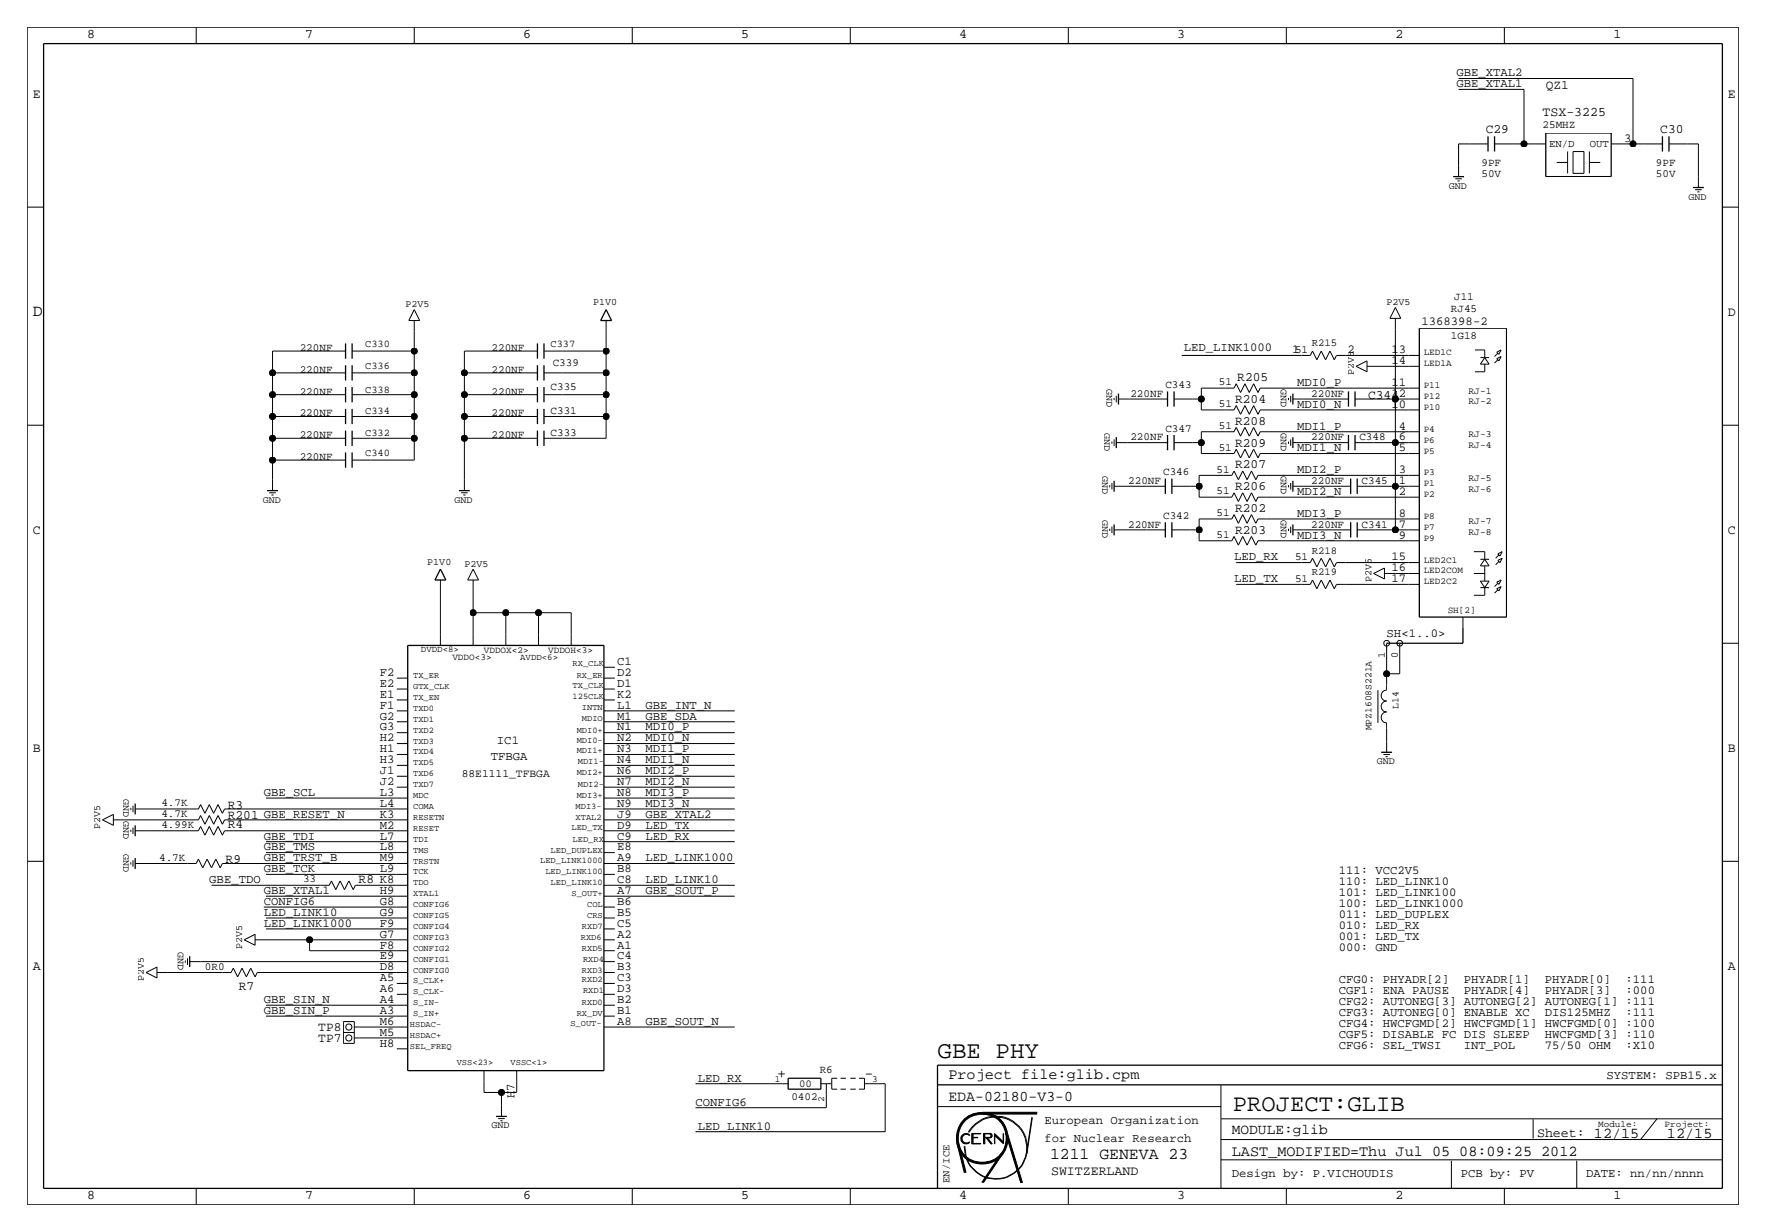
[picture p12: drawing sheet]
<svg xmlns="http://www.w3.org/2000/svg" width="411mm" height="287mm" viewBox="0 0 411 287" stroke-linecap="round" stroke-linejoin="round" font-family="sans-serif">
<g fill="none" stroke="#000" stroke-width=".23">
<path d="M6.3 6.3v274.4zM6.4 6.3h398.7zM45.7 6.3v3.9zM96.5 6.3v3.9zM147.3 6.3v3.9zM198.1 6.3v3.9zM248.9 6.3v3.9zM299.7 6.3v3.9zM339.9 18.3h40.6zM350.5 6.3v3.9zM380.5 18.3v15.2zM405.1 6.3v274.4z"/>
<path d="M339.9 33.5v5.1zM339.9 33.5h2.5zM339.9 20.8h15.2zM339.9 38.6v2.5zM342.4 33.5h4.3zM348.2 33.5h4.4zM352.6 33.5h2.5zM355.1 20.8v12.7zM355.1 33.5h2.5zM357.6 33.5h2.6zM362.7 37.8h2.6zM365.3 35.3v5.1z"/>
<path d="M366.5 35.3h2.6zM366.5 35.3v5.1zM369.1 35.3v5.1zM370.3 37.8h2.6zM370.3 35.3v5.1zM375.4 33.5h2.6zM378 33.5h2.5zM380.5 33.5h2.5zM383 33.5h4.4zM388.9 33.5h4.3zM393.2 33.5h2.5zM395.7 33.5v7.6z"/>
<path d="M6.3 48.3h3.9zM339.1 41.7h1.5zM339.6 42.2h.5zM366.5 40.4h2.6zM395 44.2h1.5zM395.5 44.7h.5zM395.7 41.1v2.6zM401.3 48.3h3.8zM95.2 74.7h2.6zM96.5 72.1l-1.3 2.6zM96.5 74.7v2.5zM96.5 72.1l1.3 2.6z"/>
<path d="M96.5 77.2v4.6zM141.2 74.7v2.5zM141.2 77.2v4.6zM323.8 74.2h2.6zM325.1 71.6l-1.3 2.6zM325.1 74.2v2.5zM325.1 71.6l1.3 2.6zM325.1 76.7v16.3zM6.3 99.1h3.9zM63.5 97h12.7zM63.5 91.9h12.7zM63.5 86.9h12.7z"/>
<path d="M63.5 81.8h12.7zM63.5 97v5.1zM63.5 91.9v5.1zM63.5 86.9v5zM63.5 81.8v5.1zM76.2 97h4.3zM76.2 91.9h4.3zM76.2 86.9h4.3zM76.2 81.8h4.3zM82 97h4.4zM82 91.9h4.4zM82 86.9h4.4z"/>
<path d="M82 81.8h4.4zM86.4 81.8h10.1zM86.4 86.9h10.1zM86.4 97h10.1zM86.4 91.9h10.1zM96.5 81.8v5.1zM96.5 86.9v5zM96.5 91.9v5.1zM96.5 97v5.1zM108.2 97v5.1zM108.2 97h12.7zM108.2 91.9v5.1z"/>
<path d="M108.2 91.9h12.7zM108.2 86.9v5zM108.2 86.9h12.7zM108.2 81.8v5.1zM108.2 81.8h12.7zM120.9 97h4.3zM120.9 91.9h4.3zM120.9 86.9h4.3zM120.9 81.8h4.3zM126.7 97h4.4zM126.7 91.9h4.4zM126.7 86.9h4.4z"/>
<path d="M126.7 81.8h4.4zM131.1 81.8h10.1zM131.1 97h10.1zM131.1 86.9h10.1zM131.1 91.9h10.1zM141.2 81.8v5.1zM141.2 86.9v5zM141.2 91.9v5.1zM141.2 97v5.1zM259.6 92.7v.5zM260.1 92.2v1.5zM260.6 93h2.5z"/>
<path d="M263.1 93h4.6zM267.7 93h4.3zM273.6 93h4.3zM275.3 82.8h28zM277.9 93h2zM279.9 95.5h5.6zM279.9 93v2.5zM279.9 90.4v2.6zM279.9 90.4h5.6zM285.5 95.5h2zM285.5 90.4h2zM288 94.5l-.5 1z"/>
<path d="M288 94.5l1.1 2zM288 99.6l-.5 1zM288 99.6l1.1 2zM288 89.4l-.5 1zM288 89.4l1.1 2zM290.1 94.5l-1 2zM290.1 94.5l1 2zM290.1 99.6l-1 2zM290.1 99.6l1 2zM290.1 89.4l-1 2zM290.1 89.4l1 2zM292.1 94.5l1 2z"/>
<path d="M292.1 99.6l1 2zM292.1 89.4l1 2zM292.1 94.5l-1 2zM292.1 99.6l-1 2zM292.1 89.4l-1 2zM293.6 95.5l-.5 1zM293.6 90.4l-.5 1zM293.6 95.5h2.1zM293.6 90.4h2.1zM295.7 90.4h32.5zM295.7 95.5h32.5zM300.2 92.7v.5z"/>
<path d="M300.7 92.2v1.5zM301.2 93h2.6zM303.3 82.8h2zM303.8 93h6.1zM305.8 81.8l-.5 1zM305.8 81.8l1 2zM307.8 81.8l-1 2zM307.8 81.8l1.1 2zM309.9 81.8l1 2zM309.9 81.8l-1 2zM309.9 93h4.3zM311.4 82.8l-.5 1z"/>
<path d="M311.4 82.8h2zM313.4 82.8h14.8zM315.7 93h4.3zM316 85.3l2.5 1.3zM316 85.3l2.5-1.2zM318.5 85.3h2.6zM318.5 84.1v2.5zM320 93h5.1zM321.1 85.3h7.1zM325.1 93v10.1zM325.1 93h3.1zM328.2 95.5h2.5z"/>
<path d="M328.2 93h2.5zM328.2 90.4h2.5zM328.2 82.8h2.5zM328.2 85.3h2.5zM343.7 86.6h2.2zM343.7 81.5h2.2zM344.9 84.8h2.1zM344.9 83.3h2.1zM345.9 83.3l1.1 1.5zM345.9 83.3l-1 1.5zM345.9 81.5v1.8zM345.9 84.8v1.8z"/>
<path d="M348.2 83.1l.8-.8zM348.2 84.6l.8-.8zM348.7 83.6l.5 .5zM348.7 82l.5 .6zM348.7 83.6l1.1-.5zM348.7 82l1.1-.5zM349.8 83.1l-.6 1zM349.8 81.5l-.6 1.1zM401.3 99.1h3.8zM62.7 114.8h1.6zM63.2 115.3h.6zM63.5 111.8v2.5z"/>
<path d="M63.5 102.1h12.7zM63.5 102.1v5.1zM63.5 107.2h12.7zM63.5 107.2v4.6zM76.2 107.2h4.3zM76.2 102.1h4.3zM82 107.2h4.4zM82 102.1h4.4zM86.4 102.1h10.1zM86.4 107.2h10.1zM96.5 102.1v5.1zM107.4 114.8h1.6z"/>
<path d="M107.9 115.3h.6zM108.2 111.8v2.5zM108.2 102.1v9.7zM108.2 102.1h12.7zM120.9 102.1h4.3zM126.7 102.1h4.4zM131.1 102.1h10.1zM258.6 113v.5zM259.1 112.5v1.5zM259.1 102.9v.5zM259.6 113.3h2.5zM259.6 102.4v1.5z"/>
<path d="M260.1 103.1h2.5zM262.1 113.3h5.1zM262.6 103.1h5.1zM267.2 113.3h4.3zM267.7 103.1h4.3zM273.1 113.3h4.3zM273.6 103.1h4.3zM277.4 113.3h2zM277.9 103.1h2zM279.4 115.8h5.6zM279.4 113.3v2.5zM279.4 110.7v2.6z"/>
<path d="M279.4 110.7h5.6zM279.9 100.6v2.5zM279.9 103.1v2.6zM279.9 105.7h5.6zM279.9 100.6h5.6zM285 115.8h2zM285 110.7h2zM285.5 105.7h2zM285.5 100.6h2zM287.5 114.8l-.5 1zM287.5 114.8l1 2zM287.5 119.9l-.5 1z"/>
<path d="M287.5 119.9l1 2zM287.5 109.7l-.5 1zM287.5 109.7l1 2.1zM288 104.6l-.5 1.1zM288 104.6l1.1 2.1zM289.6 114.8l-1.1 2zM289.6 114.8l1 2zM289.6 119.9l-1.1 2zM289.6 119.9l1 2zM289.6 109.7l-1.1 2.1zM289.6 109.7l1 2.1zM290.1 104.6l-1 2.1z"/>
<path d="M290.1 104.6l1 2.1zM291.6 114.8l1 2zM291.6 119.9l1 2zM291.6 109.7l1 2.1zM291.6 114.8l-1 2zM291.6 119.9l-1 2zM291.6 109.7l-1 2.1zM292.1 104.6l1 2.1zM292.1 104.6l-1 2.1zM293.1 115.8l-.5 1zM293.1 110.7l-.5 1.1zM293.1 115.8h2z"/>
<path d="M293.1 110.7h2zM293.6 105.7l-.5 1zM293.6 100.6l-.5 1zM293.6 105.7h2.1zM293.6 100.6h2.1zM295.1 115.8h33.1zM295.1 110.7h33.1zM295.7 100.6h32.5zM295.7 105.7h32.5zM300.2 102.9v.5zM300.2 113v.5zM300.7 102.4v1.5z"/>
<path d="M300.7 112.5v1.5zM301.2 103.1h2.6zM301.2 113.3h2.6zM303.8 103.1h6.1zM303.8 113.3h6.6zM309.9 103.1h4.3zM310.4 113.3h4.3zM315.7 103.1h4.3zM316.2 113.3h4.3zM320 103.1h5.1zM320.5 113.3h4.6zM325.1 103.1v10.2z"/>
<path d="M325.1 113.3v10.1zM325.1 103.1h3.1zM325.1 113.3h3.1zM328.2 115.8h2.5zM328.2 113.3h2.5zM328.2 110.7h2.5zM328.2 105.7h2.5zM328.2 100.6h2.5zM328.2 103.1h2.5zM102.6 135.1v2.6zM102.6 137.7v10.1zM109 135.1h2.5z"/>
<path d="M110.2 132.6l-1.2 2.5zM110.2 135.1v2.6zM110.2 132.6l1.3 2.5zM110.2 137.7v5zM258.6 123.2v.5zM259.1 122.7v1.5zM259.6 123.4h2.5zM262.1 123.4h5.1zM267.2 123.4h4.3zM273.1 123.4h4.3zM277.4 123.4h2zM279.4 120.9v2.5z"/>
<path d="M279.4 123.4v2.6zM279.4 126h5.6zM279.4 120.9h5.6zM285 126h2zM285 120.9h2zM287.5 125l-.5 1zM287.5 125l1 2zM288 136.1h15.3zM288 131.1h15.3zM289.6 125l-1.1 2zM289.6 125l1 2zM291.6 125l1 2z"/>
<path d="M291.6 125l-1 2zM293.1 126l-.5 1zM293.1 120.9l-.5 1zM293.1 126h2zM293.1 120.9h2zM295.1 126h33.1zM295.1 120.9h33.1zM300.2 123.2v.5zM300.7 122.7v1.5zM301.2 123.4h2.6zM303.3 136.1h2zM303.3 131.1h2z"/>
<path d="M303.8 123.4h6.6zM305.8 135.1l-.5 1zM305.8 135.1l1 2.1zM305.8 130l-.5 1.1zM305.8 130l1 2.1zM307.8 135.1l-1 2.1zM307.8 135.1l1.1 2.1zM307.8 130l-1 2.1zM307.8 130l1.1 2.1zM309.9 135.1l1 2.1zM309.9 130l1 2.1zM309.9 135.1l-1 2.1z"/>
<path d="M309.9 130l-1 2.1zM310.4 123.4h4.3zM311.4 136.1l-.5 1.1zM311.4 131.1l-.5 1zM311.4 136.1h2zM311.4 131.1h2zM313.4 136.1h14.8zM313.4 131.1h14.8zM316.2 123.4h4.3zM320 133.6l2.6 1.3zM320 133.6l2.6-1.3zM320.5 123.4h4.6z"/>
<path d="M322.6 133.6h2.5zM322.6 132.3v2.6zM325.1 123.4h3.1zM325.1 133.6h3.1zM328.2 136.1h2.5zM328.2 133.6h2.5zM328.2 131.1h2.5zM328.2 126h2.5zM328.2 123.4h2.5zM328.2 120.9h2.5zM343.4 128.5h2.5zM343.4 138.7h2.5z"/>
<path d="M343.4 133.6h2.5zM344.9 135.4h2.1zM344.9 130.3h2.1zM344.9 136.9h2.1zM344.9 131.8h2.1zM344.9 135.4l1 1.5zM345.9 130.3l1.1 1.5zM345.9 130.3l-1 1.5zM345.9 128.5v1.8zM345.9 136.9v1.8zM345.9 131.8v3.6zM347 135.4l-1.1 1.5z"/>
<path d="M348.2 136.7l.8-.8zM348.2 138.2l.8-.8zM348.5 130l.7-.7zM348.5 131.6l.7-.8zM348.7 137.2l.5 .5zM348.7 135.6l.5 .5zM348.7 135.6l1.1-.5zM348.7 137.2l1.1-.5zM349 129l1-.5zM349 130.6l1-.6zM349 130.6l.5 .5zM349 129l.5 .5z"/>
<path d="M349.8 135.1l-.6 1zM349.8 136.7l-.6 1zM350 128.5l-.5 1zM350 130l-.5 1.1zM92.5 158h2.5zM102.6 147.8v2.6zM110.2 147.8v2.6zM110.2 142.7h7.7zM110.2 142.7v5.1zM117.9 142.7h7.6zM117.9 142.7v5.1zM117.9 147.8v2.6z"/>
<path d="M125.5 147.8v2.6zM125.5 142.7v5.1zM125.5 142.7h7.6zM133.1 147.8v2.6zM133.1 142.7v5.1zM140.7 155.4h2.6zM140.7 158h2.6zM323.1 157h3zM323.1 159.5v1.3zM323.1 149.9v2.5zM323.1 152.4v4.6zM323.1 157v2.5z"/>
<path d="M326.1 149.9v2.5zM326.1 152.4v4.6zM340.9 143.8v2.5zM401.3 149.9h3.8zM92.5 178.3h2.5zM92.5 173.2h2.5zM92.5 175.8h2.5zM92.5 170.7h2.5zM92.5 168.1h2.5zM92.5 165.6h2.5zM92.5 160.5h2.5zM92.5 163.1h2.5z"/>
<path d="M140.7 178.3h2.6zM140.7 175.8h2.6zM140.7 173.2h2.6zM140.7 170.7h2.6zM140.7 168.1h2.6zM140.7 165.6h2.6zM140.7 160.5h2.6zM140.7 163.1h2.6zM143.3 165.6h27.9zM143.3 170.7h27.9zM143.3 168.1h27.9zM143.3 178.3h27.9z"/>
<path d="M143.3 175.8h27.9zM143.3 173.2h27.9zM321.1 160.8v7.6zM322.3 175.8h1.5zM322.8 176.3h.5zM323.1 172.7v2.6zM323.1 168.4v1.3zM323.1 160.8a1.27 1.27 0 0 0-1.3 1.3 1.27 1.27 0 0 0 1.3 1.2 1.27 1.27 0 0 0-1.3 1.3 1.27 1.27 0 0 0 1.3 1.3 1.27 1.27 0 0 0-1.3 1.2 1.27 1.27 0 0 0 1.3 1.3M323.1 169.7v3zM23.9 191l2.5 1.3zM23.9 191l2.5-1.3zM26.4 191h2.6z"/>
<path d="M26.4 189.7v2.6zM29 191h15.2zM30.5 193.3v.5zM30.5 188.2v.5zM31 192.8v1.5zM31 187.7v1.5zM31.5 193.5h2.5zM31.5 188.5h2.5zM34 193.5h10.2zM34 188.5h10.2zM44.2 193.5h2zM44.2 191h2z"/>
<path d="M44.2 188.5h2zM46.7 192.5l-.5 1zM46.7 192.5l1.1 2.1zM46.7 190l-.5 1zM46.7 190l1.1 2zM46.7 187.5l-.5 1zM46.7 187.5l1.1 2zM48.8 192.5l-1 2.1zM48.8 192.5l1 2.1zM48.8 190l-1 2zM48.8 190l1 2zM48.8 187.5l-1 2z"/>
<path d="M48.8 187.5l1 2zM50.8 192.5l1 2.1zM50.8 190l1 2zM50.8 187.5l1 2zM50.8 192.5l-1 2.1zM50.8 190l-1 2zM50.8 187.5l-1 2zM52.3 193.5l-.5 1.1zM52.3 191l-.5 1zM52.3 188.5l-.5 1zM52.3 193.5h2.1zM52.3 191h2.1z"/>
<path d="M52.3 188.5h2.1zM54.4 188.5h38.1zM54.4 193.5h38.1zM54.4 191h38.1zM62 185.9h30.5zM62 196.1h30.5zM62 198.6h30.5zM92.5 198.6h2.5zM92.5 196.1h2.5zM92.5 193.5h2.5zM92.5 188.5h2.5zM92.5 191h2.5z"/>
<path d="M92.5 185.9h2.5zM92.5 183.4h2.5zM92.5 180.8h2.5zM140.7 198.6h2.6zM140.7 196.1h2.6zM140.7 193.5h2.6zM140.7 185.9h2.6zM140.7 191h2.6zM140.7 188.5h2.6zM140.7 183.4h2.6zM140.7 180.8h2.6zM143.3 196.1h27.9z"/>
<path d="M143.3 193.5h27.9zM143.3 191h27.9zM143.3 185.9h27.9zM143.3 183.4h27.9zM143.3 180.8h27.9zM143.3 188.5h27.9zM6.3 200.7h3.9zM30.5 200.9v.5zM31 200.4v1.5zM31.5 201.2h2.5zM34 201.2h9.7zM43.7 201.2h2z"/>
<path d="M46.2 200.2l-.5 1zM46.2 200.2l1 2zM48.3 200.2l-1.1 2zM48.3 200.2l1 2zM49.3 206.2h25.4zM50.3 200.2l1 2zM50.3 200.2l-1 2zM51.8 201.2l-.5 1zM51.8 201.2h2zM53.8 201.2h38.7zM56.9 218.9l2.5 1.3zM56.9 218.9l2.5-1.2z"/>
<path d="M59.4 218.9h2.6zM59.4 217.7v2.5zM61.5 211.3h31zM62 216.4h30.5zM62 213.9h30.5zM62 208.8h30.5zM62 203.7h30.5zM62 218.9h10.1zM72.1 218.9h20.4zM72.1 218.9v2.6zM74.7 206.2h2zM77.2 205.2l-.5 1z"/>
<path d="M77.2 205.2l1 2.1zM79.2 205.2l-1 2.1zM79.2 205.2l1.1 2.1zM81.3 205.2l1 2.1zM81.3 205.2l-1 2.1zM82.8 206.2l-.5 1.1zM82.8 206.2h2zM84.8 206.2h7.7zM92.5 218.9h2.5zM92.5 213.9h2.5zM92.5 216.4h2.5zM92.5 211.3h2.5z"/>
<path d="M92.5 206.2h2.5zM92.5 208.8h2.5zM92.5 203.7h2.5zM92.5 201.2h2.5zM140.7 218.9h2.6zM140.7 213.9h2.6zM140.7 216.4h2.6zM140.7 208.8h2.6zM140.7 211.3h2.6zM140.7 206.2h2.6zM140.7 201.2h2.6zM140.7 203.7h2.6z"/>
<path d="M143.3 206.2h27.9zM143.3 208.8h27.9zM143.3 201.2h27.9zM401.3 200.7h3.8zM34 226.6l2.6 1.2zM34 226.6l2.6-1.3zM36.6 226.6h2.5zM36.6 225.3v2.5zM39.1 226.6h12.7zM43.2 223.8v.5zM43.7 223.3v1.5zM44.2 224h2.5z"/>
<path d="M46.7 224h45.8zM51.8 226.6h2zM54.4 225.6l-.6 1zM54.4 225.6l1 2zM56.4 225.6l-1 2zM56.4 225.6l1 2zM58.4 225.6l1 2zM58.4 225.6l-1 2zM59.9 226.6l-.5 1zM59.9 226.6h2.1zM62 236.7h30.5zM62 226.6h30.5z"/>
<path d="M62 234.2h30.5zM72.1 221.5h20.4zM80 238h2.5zM80 238v2.5zM82.5 238v2.5zM82.5 239.3h1.3zM83.8 239.3h8.7zM92.5 239.3h2.5zM92.5 234.2h2.5zM92.5 231.6h2.5zM92.5 236.7h2.5zM92.5 229.1h2.5z"/>
<path d="M92.5 226.6h2.5zM92.5 221.5h2.5zM92.5 224h2.5zM140.7 239.3h2.6zM140.7 231.6h2.6zM140.7 234.2h2.6zM140.7 236.7h2.6zM140.7 226.6h2.6zM140.7 229.1h2.6zM140.7 221.5h2.6zM140.7 224h2.6zM143.3 239.3h27.9z"/>
<path d="M80 240.5h2.5zM80 243.1h2.5zM80 240.5v2.6zM82.5 240.5v2.6zM82.5 241.8h1.3zM83.8 241.8h8.7zM92.5 241.8h2.5zM92.5 244.3h2.5zM112.8 249.4v2.6zM112.8 252v2.5zM112.8 254.5h4zM116.8 254.5h3.6z"/>
<path d="M116.8 257.6v2.5zM116.8 254.5v3.1zM120.4 249.4v2.6zM120.4 252v2.5zM162.1 252.5h20.3zM162.1 258.1h30.4zM182.4 252.5h1.2zM191.3 252.5h2.5zM192.5 252.5v2.5zM192.5 255v3.1zM193.8 253.7h1.3zM193.8 251.2h1.3z"/>
<path d="M193.8 251.2v2.5zM195.8 251.2h1.3zM195.8 253.7h1.3zM198.1 251.2h1.3zM198.1 253.7h1.3zM200.2 251.2h1.2zM200.2 253.7h1.2zM201.4 252.5h1.3zM201.4 251.2v2.5zM202.7 252.5h3.5zM206.2 252.5v11.2zM218.4 257.8h66.1z"/>
<path d="M228.9 259.5h12.8zM228.9 259.3h12.8zM228.9 259.4h12.8zM228.9 259.1h12.8zM228.9 259.2h12.8zM284.5 252.8v24.1zM45.7 276.9v3.8zM96.5 276.9v3.8zM116.1 260.6h1.5zM116.6 261.1h.5zM147.3 276.9v3.8zM162.1 263.7h44.1z"/>
<path d="M198.1 276.9v3.8zM222.9 266.1l1.8 7.1zM223 266.1l1.8 7.1zM223.1 266.1l1.8 7.1zM223.2 266.1l1.8 7.1zM223.3 266.1l1.8 7.1zM225.6 263.8a7.4 7.4 0 0 1 12.1-1.1 7.4 7.4 0 0 1-3.4 11.7 7.4 7.4 0 0 1-9.6-7.4M225.8 263.8a7.2 7.2 0 0 1 11.8-.9 7.2 7.2 0 0 1-3.4 11.4 7.2 7.2 0 0 1-9.4-7.3M225.8 264.5h.2zM225.8 266.1h.2zM225.8 264.5a1.01 1.01 0 0 0-1.4 .1 1.01 1.01 0 0 0 0 1.4 1.01 1.01 0 0 0 1.4 .1M225.9 264.5a1.11 1.11 0 0 0-1.6 0 1.11 1.11 0 0 0 0 1.6 1.11 1.11 0 0 0 1.6 0"/>
<path d="M226 264.5a1.2 1.2 0 0 0-1.8-.1 1.2 1.2 0 0 0 0 1.8 1.2 1.2 0 0 0 1.8-.1M226.4 264.1v2.4zM226.4 266.5h2.1zM226.4 264.1h2.1zM226.5 264.1v2.4zM226.6 264.1v2.4zM226.7 265.1v1.3zM226.7 265.1h1.1zM226.7 264.2h1.8zM226.7 264.2v.8zM226.7 266.4h1.8zM226.7 265h1.1z"/>
<path d="M227.8 265.1h.1M228.5 266.5h.1M228.5 264.2h.1M229.2 264.1v2.4zM229.2 266.5h.3zM229.2 264.1h1.4zM229.3 264.1v2.4zM229.4 264.1v2.4zM229.5 265.1v1.4zM229.5 264.2v.8zM229.5 265h1.1zM229.5 265.1h.3z"/>
<path d="M229.5 264.2h1.1zM229.8 265.1l1.1 1.4zM229.9 265.1l1.1 1.4zM230 265.1l1.1 1.4zM230.1 265.1l1.1 1.4zM230.1 265.1h.5zM230.5 264.1a.49 .49 0 0 1 .6 .5 .49 .49 0 0 1-.6 .5M230.5 264.1a.5 .5 0 0 1 .7 .5 .5 .5 0 0 1-.7 .5 .48 .48 0 0 0 .5-.5 .48 .48 0 0 0-.5-.5zM230.6 264.2a.38 .38 0 0 1 .3 .4 .38 .38 0 0 1-.3 .4M230.9 266.5h.3zM231.7 264.1v2.4zM231.7 264.1l2 1.9z"/>
<path d="M231.8 266.5h.1M231.8 264.6l2 1.9zM231.8 264.5l1.9 1.8zM231.8 264.4l1.9 1.8zM231.8 264.3l1.9 1.8zM231.8 264.6v1.9zM233.3 268.6l-4.5 6.9zM233.4 268.6l-4.5 6.9zM233.5 268.6l-4.5 6.9zM233.6 268.6l-4.5 6.9zM233.7 264.1v1.9zM233.7 264.1h.1"/>
<path d="M233.7 268.6l-4.5 6.9zM233.8 264.1v2.4zM234.3 263.9l3.5 11.7zM234.4 263.9l3.5 11.7zM234.5 263.9l3.5 11.7zM234.6 263.9l3.6 11.7zM234.7 263.9l3.6 11.7zM240.4 260.2l-1.2 8.5zM240.5 260.3l-1.2 8.5zM248.9 276.9v3.8zM284.5 265.5h116.8zM284.5 270.2h116.8z"/>
<path d="M284.6 260.7h116.7zM299.7 276.9v3.8zM338.2 270.4v6.5zM350.5 276.9v3.8zM357.2 260.8v4.4zM367.4 270.4v6.5zM386.1 260.7l-3.8 4.8zM6.4 280.7h398.7z"/>
<circle cx="323.1" cy="149.9" r=".67"/>
<circle cx="326.1" cy="149.9" r=".67"/>
<circle cx="81.3" cy="239.3" r=".72"/>
<circle cx="81.3" cy="241.8" r=".72"/>
<circle cx="228.8" cy="265.2" r="6"/>
<circle cx="228.8" cy="265.2" r="5.9"/>
<circle cx="228.8" cy="265.2" r="5.8"/>
<circle cx="228.8" cy="265.2" r="5.7"/>
<circle cx="228.8" cy="265.2" r="5.6"/>
</g>
<g fill="none" stroke="#000" stroke-width=".3">
<path d="M10.2 10.2h391.1zM10.2 10.2v266.7zM401.3 10.2v266.7zM346.7 31.8v3.5zM348.2 31.8v3.5zM360.2 31v10.1zM360.2 31h15.2zM375.4 31v10.1zM387.4 31.8v3.5zM388.9 31.8v3.5zM338.6 41.1h2.5zM360.2 41.1h15.2z"/>
<path d="M394.5 43.7h2.5zM140 74.7h2.5zM141.2 72.1l-1.2 2.6zM141.2 72.1l1.3 2.6zM330.7 76.5h20.3zM330.7 76.5v67.3zM351 76.5v67.3zM80.5 95.3v3.5zM80.5 90.2v3.5zM80.5 85.1v3.5zM80.5 80v3.6zM82 95.3v3.5z"/>
<path d="M82 90.2v3.5zM82 85.1v3.5zM82 80v3.6zM125.2 95.3v3.5zM125.2 90.2v3.5zM125.2 85.1v3.5zM125.2 80v3.6zM126.7 95.3v3.5zM126.7 90.2v3.5zM126.7 85.1v3.5zM126.7 80v3.6zM260.6 91.7v2.5z"/>
<path d="M272 91.2v3.5zM273.6 91.2v3.5zM301.2 91.7v2.5zM314.2 91.2v3.5zM315.7 91.2v3.5zM62.2 114.3h2.6zM80.5 105.4v3.6zM80.5 100.3v3.6zM82 105.4v3.6zM82 100.3v3.6zM106.9 114.3h2.6zM125.2 100.3v3.6z"/>
<path d="M126.7 100.3v3.6zM259.6 112v2.6zM260.1 101.9v2.5zM271.5 111.5v3.6zM272 101.3v3.6zM273.1 111.5v3.6zM273.6 101.3v3.6zM301.2 101.9v2.5zM301.2 112v2.6zM314.2 101.3v3.6zM314.7 111.5v3.6zM315.7 101.3v3.6z"/>
<path d="M316.2 111.5v3.6zM101.3 135.1h2.6zM102.6 132.6l-1.3 2.5zM102.6 132.6l1.3 2.5zM259.6 122.2v2.5zM271.5 121.7v3.5zM273.1 121.7v3.5zM301.2 122.2v2.5zM314.7 121.7v3.5zM316.2 121.7v3.5zM95 150.4h45.7zM95 150.4v99z"/>
<path d="M140.7 150.4v99zM323.1 149.9h3zM326.1 149.9h14.8zM330.7 143.8h20.3zM340.9 146.3v3.6zM321.8 175.3h2.6zM31.5 199.9v2.5zM31.5 192.3v2.5zM31.5 187.2v2.5zM44.2 222.8v2.5zM95 249.4h45.7zM183.6 253.7h7.7z"/>
<path d="M183.6 251.2h7.7zM183.6 251.2v2.5zM191.3 251.2v2.5zM218.4 252.7h182.9zM218.4 248.2h182.9zM218.4 248.2v28.7zM10.2 276.9h391.1zM115.6 260.1h2.5z"/>
</g>
<g fill="#000" stroke="#000" stroke-width=".23">
<circle cx="355.1" cy="33.5" r=".72"/>
<circle cx="380.5" cy="33.5" r=".72"/>
<circle cx="63.5" cy="92" r=".72"/>
<circle cx="63.5" cy="97" r=".72"/>
<circle cx="63.5" cy="86.9" r=".72"/>
<circle cx="96.5" cy="92" r=".72"/>
<circle cx="96.5" cy="97" r=".72"/>
<circle cx="96.5" cy="86.9" r=".72"/>
<circle cx="96.5" cy="81.8" r=".72"/>
<circle cx="108.2" cy="92" r=".72"/>
<circle cx="108.2" cy="86.9" r=".72"/>
<circle cx="108.2" cy="97" r=".72"/>
<circle cx="141.2" cy="86.9" r=".72"/>
<circle cx="141.2" cy="97" r=".72"/>
<circle cx="141.2" cy="81.8" r=".72"/>
<circle cx="141.2" cy="92" r=".72"/>
<circle cx="279.9" cy="93" r=".72"/>
<circle cx="325.1" cy="93" r=".72"/>
<circle cx="63.5" cy="107.2" r=".72"/>
<circle cx="63.5" cy="102.1" r=".72"/>
<circle cx="96.5" cy="102.1" r=".72"/>
<circle cx="108.2" cy="102.1" r=".72"/>
<circle cx="279.4" cy="113.3" r=".72"/>
<circle cx="279.9" cy="103.1" r=".72"/>
<circle cx="325.1" cy="113.3" r=".72"/>
<circle cx="325.1" cy="103.1" r=".72"/>
<circle cx="279.4" cy="123.4" r=".72"/>
<circle cx="325.1" cy="123.4" r=".72"/>
<circle cx="110.2" cy="142.8" r=".72"/>
<circle cx="117.9" cy="142.8" r=".72"/>
<circle cx="125.5" cy="142.8" r=".72"/>
<circle cx="323.1" cy="157" r=".72"/>
<circle cx="72.1" cy="219" r=".72"/>
<circle cx="116.8" cy="254.5" r=".72"/>
</g>
<g font-size="5.6">
<text x="218.4" y="246.4">GBE PHY</text>
<text x="287.3" y="258.8">PROJECT:GLIB</text>
</g>
<g font-size="3.8">
<text x="7.6" y="73.7">D</text>
<text x="244.7" y="270">1211 GENEVA 23</text>
</g>
<g font-size="3.5">
<text x="181.1" y="251.2">+</text>
<text x="201.4" y="251.2">-</text>
<text x="221" y="251.5">Project file:glib.cpm</text>
<text x="221" y="256.5">EDA-02180-V3-0</text>
<text x="287" y="269.2">LAST_MODIFIED=Thu Jul 05 08:09:25 2012</text>
<text x="371.4" y="265.2">12/15</text>
<text x="388.4" y="265.2">12/15</text>
</g>
<text font-size="3.4" x="287" y="264.2">MODULE:glib</text>
<g font-size="3.1">
<text x="20.3" y="8.9">8</text>
<text x="71.1" y="8.9">7</text>
<text x="121.9" y="8.9">6</text>
<text x="172.7" y="8.9">5</text>
<text x="223.5" y="8.9">4</text>
<text x="274.3" y="8.9">3</text>
<text x="325.1" y="8.9">2</text>
<text x="375.9" y="8.9">1</text>
<text x="7.6" y="22.9">E</text>
<text x="402.6" y="22.9">E</text>
<text x="359.4" y="26.9">TSX-3225</text>
<text x="402.6" y="73.7">D</text>
<text x="7.6" y="124.5">C</text>
<text x="402.6" y="124.5">C</text>
<text x="7.6" y="175.3">B</text>
<text x="402.6" y="175.3">B</text>
<text x="7.6" y="226.1">A</text>
<text x="402.6" y="226.1">A</text>
<text x="358.1" y="264.9">Sheet:</text>
<text x="244.9" y="273.8">SWITZERLAND</text>
<text x="20.3" y="279.4">8</text>
<text x="71.1" y="279.4">7</text>
<text x="121.9" y="279.4">6</text>
<text x="172.7" y="279.4">5</text>
<text x="223.5" y="279.4">4</text>
<text x="274.3" y="279.4">3</text>
<text x="325.1" y="279.4">2</text>
<text x="375.9" y="279.4">1</text>
</g>
<g font-size="3">
<text x="360.2" y="20.8">QZ1</text>
<text x="346.2" y="31">C29</text>
<text x="386.8" y="31">C30</text>
<text x="288.3" y="88.8">R205</text>
<text x="287.8" y="93.9">R204</text>
<text x="318.8" y="93">C344</text>
<text x="287.8" y="99">R208</text>
<text x="287.8" y="104">R209</text>
<text x="287.8" y="109.1">R207</text>
<text x="287.8" y="114.2">R206</text>
<text x="287.8" y="119.3">R202</text>
<text x="287.8" y="124.4">R203</text>
<text x="53.1" y="190.9">R201 GBE_RESET_N</text>
<text x="53.1" y="188.4">R3</text>
<text x="53.1" y="192.9">R4</text>
<text x="52.6" y="201.1">R9</text>
<text x="83.6" y="205.6">R8 K8</text>
<text x="55.6" y="230.5">R7</text>
<text x="74.2" y="242.8">TP7</text>
<text x="74.2" y="240.3">TP8</text>
</g>
<g font-size="2.9">
<text x="339.3" y="17.8">GBE_XTAL2</text>
<text x="339.3" y="20.3">GBE_XTAL1</text>
<text x="378.5" y="33">3</text>
<text x="331.2" y="75.7">1368398-2</text>
<text x="275.8" y="81.8">LED_LINK1000</text>
<text x="301.1" y="82.3">151</text>
<text x="313.9" y="82.3">2</text>
<text x="324.2" y="82.3">13</text>
<text x="302.3" y="89.9">MDI0_P</text>
<text x="324.2" y="89.9">11</text>
<text x="324.2" y="84.8">14</text>
<text x="302.3" y="95">MDI0_N</text>
<text x="324.2" y="92.5">12</text>
<text x="324.2" y="95">10</text>
<text x="302.3" y="100.1">MDI1_P</text>
<text x="325.9" y="100.1">4</text>
<text x="302.3" y="105.2">MDI1_N</text>
<text x="325.9" y="102.6">6</text>
<text x="325.9" y="105.2">5</text>
<text x="302.3" y="110.2">MDI2_P</text>
<text x="325.9" y="110.2">3</text>
<text x="325.9" y="112.8">1</text>
<text x="302.3" y="115.3">MDI2_N</text>
<text x="325.9" y="115.3">2</text>
<text x="302.3" y="125.5">MDI3_N</text>
<text x="302.3" y="120.4">MDI3_P</text>
<text x="325.9" y="125.5">9</text>
<text x="325.9" y="120.4">8</text>
<text x="325.9" y="122.9">7</text>
<text x="287.5" y="130.6">LED_RX</text>
<text x="324.2" y="130.6">15</text>
<text x="287.5" y="135.6">LED_TX</text>
<text x="324.2" y="133.1">16</text>
<text x="324.2" y="135.6">17</text>
<text x="323.1" y="148.3">SH&lt;1..0&gt;</text>
<text x="143.8" y="154.9">C1</text>
<text x="88.5" y="157.5">F2</text>
<text x="88.5" y="160">E2</text>
<text x="143.8" y="160">D1</text>
<text x="143.8" y="157.5">D2</text>
<text x="88.5" y="167.6">G2</text>
<text x="88.5" y="165.1">F1</text>
<text x="88.5" y="162.6">E1</text>
<text x="143.8" y="167.6">M1</text>
<text x="143.8" y="165.1">L1</text>
<text x="143.8" y="162.6">K2</text>
<text x="150.4" y="165.1">GBE_INT_N</text>
<text x="150.4" y="167.6">GBE_SDA</text>
<text x="88.5" y="172.7">H2</text>
<text x="88.5" y="170.2">G3</text>
<text x="115.8" y="173.2">IC1</text>
<text x="143.8" y="172.7">N2</text>
<text x="143.8" y="170.2">N1</text>
<text x="150.4" y="170.2">MDI0_P</text>
<text x="150.4" y="172.7">MDI0_N</text>
<text x="88.5" y="177.8">H3</text>
<text x="88.5" y="175.3">H1</text>
<text x="114.3" y="177">TFBGA</text>
<text x="143.8" y="177.8">N4</text>
<text x="143.8" y="175.3">N3</text>
<text x="150.4" y="175.3">MDI1_P</text>
<text x="150.4" y="177.8">MDI1_N</text>
<text x="61.5" y="185.4">GBE_SCL</text>
<text x="88.5" y="182.9">J2</text>
<text x="88.5" y="180.3">J1</text>
<text x="88.5" y="185.4">L3</text>
<text x="143.8" y="185.4">N8</text>
<text x="143.8" y="182.9">N7</text>
<text x="143.8" y="180.3">N6</text>
<text x="150.4" y="182.9">MDI2_N</text>
<text x="150.4" y="180.3">MDI2_P</text>
<text x="150.4" y="185.4">MDI3_P</text>
<text x="88.5" y="190.5">K3</text>
<text x="88.5" y="188">L4</text>
<text x="143.8" y="190.5">J9</text>
<text x="143.8" y="188">N9</text>
<text x="150.4" y="190.5">GBE_XTAL2</text>
<text x="150.4" y="188">MDI3_N</text>
<text x="61.5" y="195.6">GBE_TDI</text>
<text x="88.5" y="195.6">L7</text>
<text x="88.5" y="193">M2</text>
<text x="143.8" y="193">D9</text>
<text x="143.8" y="195.6">C9</text>
<text x="150.4" y="193">LED_TX</text>
<text x="150.4" y="195.6">LED_RX</text>
<text x="61.5" y="203.2">GBE_TCK</text>
<text x="61.5" y="200.7">GBE_TRST_B</text>
<text x="61.5" y="198.1">GBE_TMS</text>
<text x="88.5" y="200.7">M9</text>
<text x="88.5" y="198.1">L8</text>
<text x="88.5" y="203.2">L9</text>
<text x="143.8" y="200.7">A9</text>
<text x="143.8" y="203.2">B8</text>
<text x="143.8" y="198.1">E8</text>
<text x="150.4" y="200.7">LED_LINK1000</text>
<text x="311.9" y="203.7">111: VCC2V5</text>
<text x="48.8" y="205.7">GBE_TDO</text>
<text x="61.5" y="208.3">GBE_XTAL1</text>
<text x="88.5" y="208.3">H9</text>
<text x="143.8" y="208.3">A7</text>
<text x="143.8" y="205.7">C8</text>
<text x="150.4" y="205.7">LED_LINK10</text>
<text x="150.4" y="208.3">GBE_SOUT_P</text>
<text x="311.9" y="208.8">101: LED_LINK100</text>
<text x="311.9" y="206.2">110: LED_LINK10</text>
<text x="61.5" y="213.4">LED_LINK10</text>
<text x="61.5" y="215.9">LED_LINK1000</text>
<text x="61.5" y="210.8">CONFIG6</text>
<text x="88.5" y="210.8">G8</text>
<text x="88.5" y="213.4">G9</text>
<text x="88.5" y="215.9">F9</text>
<text x="143.8" y="215.9">C5</text>
<text x="143.8" y="213.4">B5</text>
<text x="143.8" y="210.8">B6</text>
<text x="311.9" y="213.9">011: LED_DUPLEX</text>
<text x="311.9" y="211.3">100: LED_LINK1000</text>
<text x="88.5" y="218.4">G7</text>
<text x="88.5" y="221">F8</text>
<text x="143.8" y="218.4">A2</text>
<text x="143.8" y="221">A1</text>
<text x="311.9" y="221.5">000: GND</text>
<text x="311.9" y="216.4">010: LED_RX</text>
<text x="311.9" y="218.9">001: LED_TX</text>
<text x="88.5" y="223.5">E9</text>
<text x="88.5" y="226.1">D8</text>
<text x="143.8" y="223.5">C4</text>
<text x="143.8" y="226.1">B3</text>
<text x="61.5" y="233.7">GBE_SIN_N</text>
<text x="88.5" y="233.7">A4</text>
<text x="88.5" y="231.1">A6</text>
<text x="88.5" y="228.6">A5</text>
<text x="143.8" y="228.6">C3</text>
<text x="143.8" y="231.1">D3</text>
<text x="143.8" y="233.7">B2</text>
<text x="311.9" y="229.1">CFG0: PHYADR[2]</text>
<text x="311.9" y="231.6">CGF1: ENA PAUSE</text>
<text x="341.1" y="229.1">PHYADR[1]</text>
<text x="341.1" y="231.6">PHYADR[4]</text>
<text x="359.9" y="229.1">PHYADR[0]</text>
<text x="359.9" y="231.6">PHYADR[3]</text>
<text x="378.8" y="229.1">:111</text>
<text x="378.8" y="231.6">:000</text>
<text x="61.5" y="236.2">GBE_SIN_P</text>
<text x="88.5" y="236.2">A3</text>
<text x="88.5" y="238.8">M6</text>
<text x="143.8" y="238.8">A8</text>
<text x="143.8" y="236.2">B1</text>
<text x="150.4" y="238.8">GBE_SOUT_N</text>
<text x="311.9" y="234.2">CFG2: AUTONEG[3] AUTONEG[2] AUTONEG[1] :111</text>
<text x="311.9" y="236.7">CFG3: AUTONEG[0] ENABLE XC</text>
<text x="311.9" y="239.3">CFG4: HWCFGMD[2] HWCFGMD[1] HWCFGMD[0] :100</text>
<text x="359.9" y="236.7">DIS125MHZ</text>
<text x="378.8" y="236.7">:111</text>
<text x="88.5" y="243.8">H8</text>
<text x="88.5" y="241.3">M5</text>
<text x="311.9" y="241.8">CGF5: DISABLE FC DIS SLEEP</text>
<text x="311.9" y="244.3">CFG6: SEL_TWSI</text>
<text x="341.1" y="244.3">INT_POL</text>
<text x="359.9" y="241.8">HWCFGMD[3] :110</text>
<text x="359.9" y="244.3">75/50 OHM</text>
<text x="378.8" y="244.3">:X10</text>
<text x="162.6" y="252">LED_RX</text>
<text x="374.3" y="251.5">SYSTEM: SPB15.x</text>
<text x="119.9" y="255.9" transform="rotate(-90 119.9 255.9)">H7</text>
<text x="162.1" y="257.6">CONFIG6</text>
<text x="162.6" y="263.1">LED_LINK10</text>
<text x="243.3" y="261.9">European Organization</text>
<text x="243.3" y="265.9">for Nuclear Research</text>
<text x="287" y="274.3">Design by: P.VICHOUDIS</text>
<text x="340.4" y="274.3">PCB by: PV</text>
<text x="369.6" y="274.3">DATE: nn/nn/nnnn</text>
</g>
<g font-size="2.6">
<text x="359.4" y="29.7">25MHZ</text>
<text x="345.2" y="41.1">50V</text>
<text x="345.2" y="38.6">9PF</text>
<text x="385.8" y="41.1">50V</text>
<text x="385.8" y="38.6">9PF</text>
<text x="338.8" y="70">J11</text>
<text x="338.1" y="72.6">RJ45</text>
<text x="69.8" y="81.8">220NF</text>
<text x="114.5" y="81.8">220NF</text>
<text x="338.1" y="78.9">1G18</text>
<text x="69.8" y="86.9">220NF</text>
<text x="114.5" y="86.9">220NF</text>
<text x="128.8" y="85.3">C339</text>
<text x="284" y="89.8">51</text>
<text x="69.8" y="92">220NF</text>
<text x="114.5" y="91.9">220NF</text>
<text x="128.3" y="90.9">C335</text>
<text x="263.4" y="92.5">220NF</text>
<text x="271.5" y="90.4">C343</text>
<text x="284" y="94.8">51</text>
<text x="305.5" y="92.5">220NF</text>
<text x="69.8" y="97">220NF</text>
<text x="114.5" y="97">220NF</text>
<text x="128.3" y="101.6">C333</text>
<text x="128.3" y="96.5">C331</text>
<text x="271.5" y="100.6">C347</text>
<text x="284" y="99.9">51</text>
<text x="69.8" y="102.1">220NF</text>
<text x="69.8" y="107.2">220NF</text>
<text x="114.5" y="102.1">220NF</text>
<text x="263.4" y="102.6">220NF</text>
<text x="284" y="105">51</text>
<text x="305.5" y="102.6">220NF</text>
<text x="316.7" y="102.6">C348</text>
<text x="262.9" y="112.8">220NF</text>
<text x="271" y="110.7">C346</text>
<text x="283.5" y="110.1">51</text>
<text x="305.5" y="112.8">220NF</text>
<text x="317.2" y="112.8">C345</text>
<text x="283.5" y="115.2">51</text>
<text x="262.9" y="122.9">220NF</text>
<text x="271" y="120.9">C342</text>
<text x="283.5" y="125.3">51</text>
<text x="283.5" y="120.2">51</text>
<text x="305.5" y="122.9">220NF</text>
<text x="317.2" y="122.9">C341</text>
<text x="301.8" y="130.4">51</text>
<text x="301.8" y="135.5">51</text>
<text x="107.6" y="181.1">88E1111_TFBGA</text>
<text x="37.6" y="190.3">4.7K</text>
<text x="37.6" y="187.8">4.7K</text>
<text x="37.6" y="192.9">4.99K</text>
<text x="37.1" y="200.5">4.7K</text>
<text x="70.6" y="205.6">33</text>
<text x="47.8" y="225.9">0R0</text>
<text x="191" y="249.9">R6</text>
<text x="184.4" y="256.3">0402</text>
</g>
<g font-size="2.5">
<text x="360.9" y="34.3">EN/D</text>
<text x="370.4" y="34.3">OUT</text>
<text x="305.6" y="80.7">R215</text>
<text x="305.6" y="129">R218</text>
<text x="305.6" y="134.1">R219</text>
<text x="186.2" y="253.2">00</text>
<text x="221.2" y="275.6" transform="rotate(-90 221.2 275.6)">EN/ICE</text>
</g>
<g font-size="2.4">
<text x="85.1" y="80.8">C330</text>
<text x="128.3" y="80.8">C337</text>
<text x="85.1" y="85.9">C336</text>
<text x="85.1" y="91.4">C338</text>
<text x="85.1" y="101.6">C332</text>
<text x="85.1" y="96.5">C334</text>
<text x="85.1" y="106.2">C340</text>
<text x="322.7" y="153.2" transform="rotate(-90 322.7 153.2)">1</text>
<text x="325.7" y="153.2" transform="rotate(-90 325.7 153.2)">0</text>
</g>
<g font-size="2.3">
<text x="337.6" y="43.9">GND</text>
<text x="393.4" y="46.5">GND</text>
<text x="94.5" y="71.6">P2V5</text>
<text x="138.2" y="71.1">P1V0</text>
<text x="323.1" y="71.1">P2V5</text>
<text x="315.5" y="87.4" transform="rotate(-90 315.5 87.4)">P2V5</text>
<text x="257.8" y="90.7" transform="rotate(90 257.8 90.7)">GND</text>
<text x="298.4" y="90.7" transform="rotate(90 298.4 90.7)">GND</text>
<text x="342.1" y="91.7">RJ-1</text>
<text x="342.1" y="94.2">RJ-2</text>
<text x="257.3" y="100.8" transform="rotate(90 257.3 100.8)">GND</text>
<text x="298.4" y="100.8" transform="rotate(90 298.4 100.8)">GND</text>
<text x="342.1" y="101.9">RJ-3</text>
<text x="342.1" y="104.4">RJ-4</text>
<text x="256.8" y="111" transform="rotate(90 256.8 111)">GND</text>
<text x="298.4" y="111" transform="rotate(90 298.4 111)">GND</text>
<text x="342.1" y="112">RJ-5</text>
<text x="61.2" y="117.1">GND</text>
<text x="105.9" y="117.1">GND</text>
<text x="342.1" y="114.6">RJ-6</text>
<text x="256.8" y="121.2" transform="rotate(90 256.8 121.2)">GND</text>
<text x="298.4" y="121.2" transform="rotate(90 298.4 121.2)">GND</text>
<text x="342.1" y="124.7">RJ-8</text>
<text x="342.1" y="122.2">RJ-7</text>
<text x="99.6" y="131.6">P1V0</text>
<text x="108.2" y="132.1">P2V5</text>
<text x="319.5" y="135.6" transform="rotate(-90 319.5 135.6)">P2V5</text>
<text x="325.9" y="165.1" transform="rotate(-90 325.9 165.1)">L14</text>
<text x="319.5" y="170.2" transform="rotate(-90 319.5 170.2)">MPZ1608S221A</text>
<text x="320.8" y="178.1">GND</text>
<text x="28.7" y="186.2" transform="rotate(90 28.7 186.2)">GND</text>
<text x="28.7" y="191.3" transform="rotate(90 28.7 191.3)">GND</text>
<text x="23.4" y="193" transform="rotate(-90 23.4 193)">P2V5</text>
<text x="28.7" y="198.9" transform="rotate(90 28.7 198.9)">GND</text>
<text x="41.4" y="221.7" transform="rotate(90 41.4 221.7)">GND</text>
<text x="56.4" y="221" transform="rotate(-90 56.4 221)">P2V5</text>
<text x="33.5" y="228.6" transform="rotate(-90 33.5 228.6)">P2V5</text>
<text x="114.6" y="262.9">GND</text>
</g>
<g font-size="2.2">
<text x="331.7" y="82.8">LED1C</text>
<text x="331.7" y="85.3">LED1A</text>
<text x="331.7" y="95.5">P10</text>
<text x="331.7" y="93">P12</text>
<text x="331.7" y="90.4">P11</text>
<text x="331.7" y="100.6">P4</text>
<text x="331.7" y="105.7">P5</text>
<text x="331.7" y="103.1">P6</text>
<text x="331.7" y="113.3">P1</text>
<text x="331.7" y="110.7">P3</text>
<text x="331.7" y="115.8">P2</text>
<text x="331.7" y="126">P9</text>
<text x="331.7" y="123.4">P7</text>
<text x="331.7" y="120.9">P8</text>
<text x="331.7" y="131.1">LED2C1</text>
<text x="331.7" y="136.1">LED2C2</text>
<text x="331.7" y="133.6">LED2COM</text>
<text x="337.3" y="142.7">SH[2]</text>
<text x="105.4" y="153.7">VDDO&lt;3&gt;</text>
<text x="112.7" y="152.1">VDDOX&lt;2&gt;</text>
<text x="127.7" y="152.1">VDDOH&lt;3&gt;</text>
<text x="180.6" y="252">1</text>
<text x="203.2" y="252">3</text>
<text x="192" y="256.8" transform="rotate(-90 192 256.8)">2</text>
<text x="372.4" y="262.6">Module:</text>
<text x="387.9" y="262.6">Project:</text>
</g>
<g font-size="2.1">
<text x="98.1" y="151.9">DVDD&lt;8&gt;</text>
<text x="121.2" y="153.7">AVDD&lt;6&gt;</text>
</g>
<g font-size="2">
<text x="133.4" y="155.2">RX_CLK</text>
<text x="96.3" y="158">TX_ER</text>
<text x="96.3" y="160.5">GTX_CLK</text>
<text x="133.4" y="160.3">TX_CLK</text>
<text x="134.4" y="158">RX_ER</text>
<text x="96.3" y="163.1">TX_EN</text>
<text x="96.3" y="165.6">TXD0</text>
<text x="133.4" y="162.8">125CLK</text>
<text x="135.6" y="165.4">INTN</text>
<text x="135.6" y="167.9">MDIO</text>
<text x="96.3" y="168.1">TXD1</text>
<text x="96.3" y="170.7">TXD2</text>
<text x="96.3" y="173.2">TXD3</text>
<text x="134.4" y="173">MDI0-</text>
<text x="134.4" y="170.7">MDI0+</text>
<text x="96.3" y="175.8">TXD4</text>
<text x="96.3" y="178.3">TXD5</text>
<text x="134.4" y="175.5">MDI1+</text>
<text x="134.6" y="178.1">MDI1-</text>
<text x="96.3" y="180.9">TXD6</text>
<text x="96.3" y="183.4">TXD7</text>
<text x="96.3" y="185.9">MDC</text>
<text x="134.4" y="180.6">MDI2+</text>
<text x="134.4" y="185.9">MDI3+</text>
<text x="134.6" y="183.4">MDI2-</text>
<text x="96.3" y="188.5">COMA</text>
<text x="96.3" y="191">RESETN</text>
<text x="134.1" y="188.5">MDI3-</text>
<text x="134.1" y="191">XTAL2</text>
<text x="96.3" y="193.6">RESET</text>
<text x="96.3" y="196.1">TDI</text>
<text x="133.2" y="193.3">LED_TX</text>
<text x="133.4" y="196.1">LED_RX</text>
<text x="96.3" y="198.6">TMS</text>
<text x="96.3" y="201.2">TRSTN</text>
<text x="96.3" y="203.7">TCK</text>
<text x="125.8" y="201.2">LED_LINK1000</text>
<text x="127.1" y="203.7">LED_LINK100</text>
<text x="128.3" y="198.6">LED_DUPLEX</text>
<text x="96.3" y="206.3">TDO</text>
<text x="96.3" y="208.8">XTAL1</text>
<text x="128.3" y="206.2">LED_LINK10</text>
<text x="133.2" y="208.8">S_OUT+</text>
<text x="96.3" y="211.3">CONFIG6</text>
<text x="96.3" y="213.9">CONFIG5</text>
<text x="136.8" y="211.3">COL</text>
<text x="136.8" y="213.9">CRS</text>
<text x="96.3" y="219">CONFIG3</text>
<text x="96.3" y="216.4">CONFIG4</text>
<text x="96.3" y="221.5">CONFIG2</text>
<text x="135.3" y="218.9">RXD6</text>
<text x="135.6" y="216.4">RXD7</text>
<text x="135.6" y="221.5">RXD5</text>
<text x="96.3" y="226.6">CONFIG0</text>
<text x="96.3" y="224">CONFIG1</text>
<text x="135.6" y="226.6">RXD3</text>
<text x="135.8" y="224">RXD4</text>
<text x="96.3" y="231.7">S_CLK-</text>
<text x="96.3" y="229.1">S_CLK+</text>
<text x="135.6" y="228.9">RXD2</text>
<text x="135.8" y="231.4">RXD1</text>
<text x="95.5" y="239.3">HSDAC-</text>
<text x="96.3" y="234.2">S_IN-</text>
<text x="96.3" y="236.7">S_IN+</text>
<text x="132.9" y="239">S_OUT-</text>
<text x="134.4" y="236.7">RX_DV</text>
<text x="135.6" y="234.2">RXD0</text>
<text x="95.5" y="241.8">HSDAC+</text>
<text x="95.5" y="244.4">SEL_FREQ</text>
<text x="106.4" y="248.2">VSS&lt;23&gt;</text>
<text x="119" y="248.2">VSSC&lt;1&gt;</text>
</g>
</svg>
